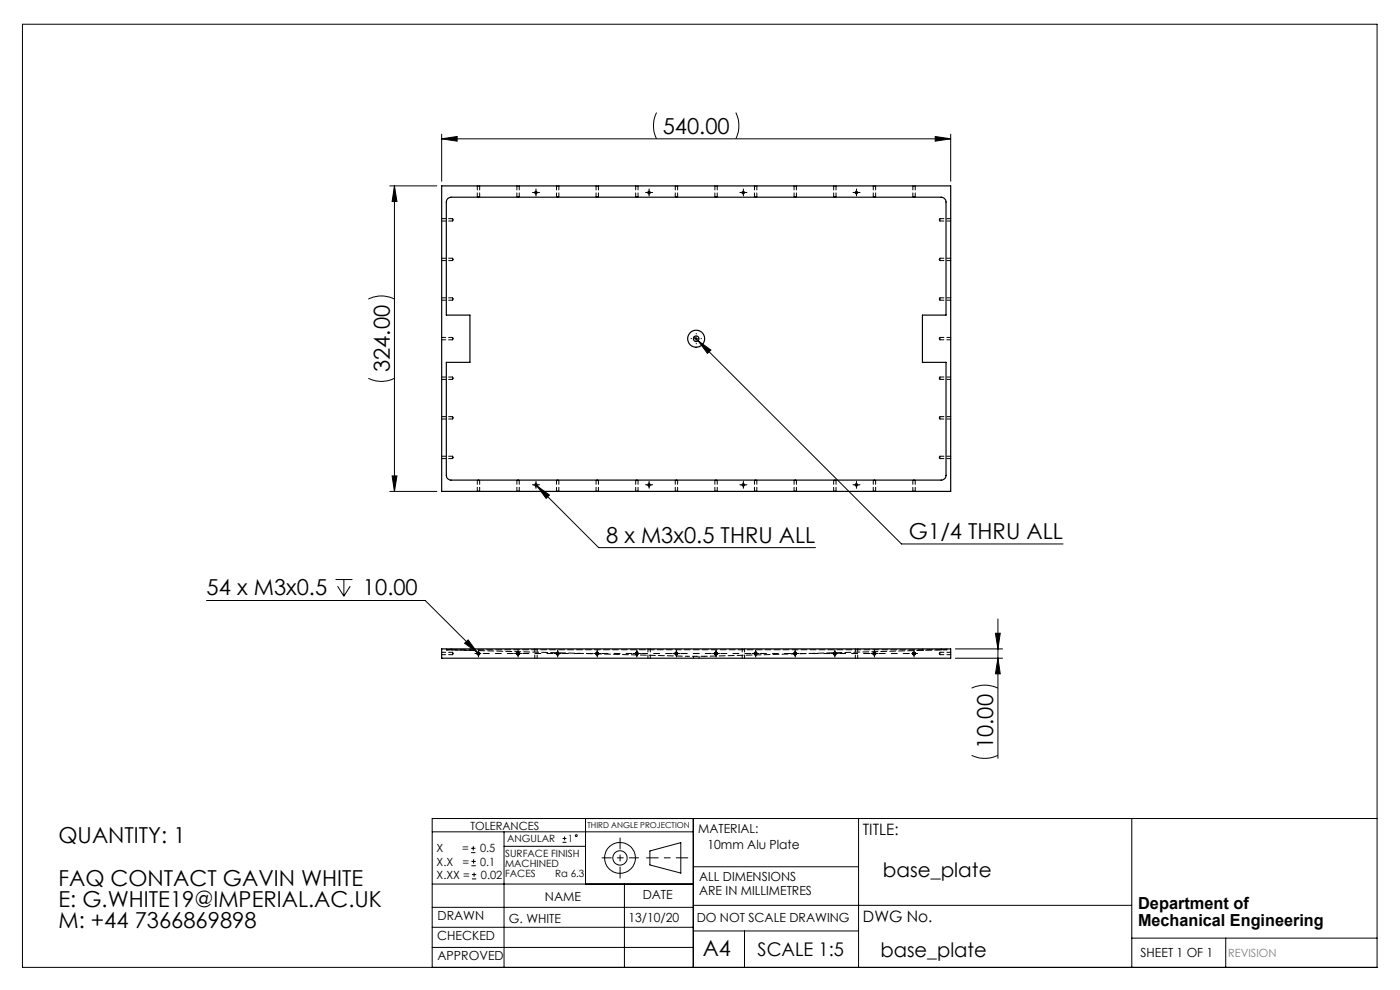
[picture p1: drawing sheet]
<svg xmlns="http://www.w3.org/2000/svg" width="297mm" height="210mm" viewBox="0 0 297 210" stroke-linecap="round" stroke-linejoin="round" font-family="sans-serif">
<g fill="none" stroke="#000" stroke-width=".21">
<path d="M4.8 5.1h287.3v200.1h-287.3zM82.7 39.4h10M83.7 39.4l.5 3.3h-1zM83.7 39.4v64.8M93.7 29.4l3.3-.4v.9zM93.7 28.5v9.9M93.7 29.4h108M139.3 23.9a6.4 6.4 0 0 0 0 5.5M156.1 23.9a6.4 6.4 0 0 1 0 5.5M198.4 29l3.3 .4-3.3 .5zM201.7 28.5v9.9M113.2 40.8h1"/>
<path d="M113.7 40.3v1M137.2 40.8h1M137.7 40.3v1M157.2 40.8h1M157.7 40.3v1M181.2 40.8h1M181.7 40.3v1M78.1 63.5a6.1 6.1 0 0 1 5.6 0M147.2 71.9h1M147.2 71.4l.9 .9M147.7 71.4v.9M148.1 72.3l2.7 2-.7 .7z"/>
<path d="M148.1 72.3l43.1 43.1h34.3M78.1 80.2a6.1 6.1 0 0 0 5.6 0M82.7 104.2h10M83.2 101h1l-.5 3.2zM113.2 102.9h1M113.5 102.7l13.5 13.5h46M113.7 102.3v1.1M113.9 103l2.7 2-.7 .7zM137.2 102.9h1M137.7 102.3v1.1M157.2 102.9h1M157.7 102.3v1.1"/>
<path d="M181.2 102.9h1M181.7 102.3v1.1M43.8 127.4h46.4l11.5 11.4M71.2 122.9h3.6M71.6 124.3l1.4 2.2M73 122.9v3.6M74.3 124.3l-1.3 2.2M98.6 136.4l.7-.7 2 2.7zM159.8 138.6h1M160.3 138.1v1M202.7 139.6h10M202.7 137.6h10"/>
<path d="M211.2 134.3h1l-.5 3.3zM211.7 139.6l.5 3.3h-1zM211.7 131.3v29.6M206.1 146a6.4 6.4 0 0 1 5.6 0M91.7 176.5h55.4M99.9 179.9h1M100.4 179.5v.9M106.9 176.5v28.7M106.9 179.5h17.3M119.3 178.7h.9M119.3 177.9h.9M119.8 177.4v.9"/>
<path d="M124.2 173.6v13.9M147.1 173.6v31.6M182.1 173.6v31.6M206.1 160.2a6.4 6.4 0 0 0 5.6 0M240.1 173.6v31.6M292.1 173.6h-200.4v31.6M91.7 196.7h55.4M91.7 192.5h55.4M91.7 187.5h55.4M99.9 180.9h1M100 183.6h.9M100 182.7h.9"/>
<path d="M100.1 186.4h.9M100.1 185.5h.9M100.5 182.3v.9M100.6 185.1v.9M132.5 187.5v17.7M137.9 180.5l6.5-1.8v6.5l-6.5-1.7zM147.1 183.9h35M147.1 197.5h35M147.1 192h93M157.9 197.5v7.7M240.1 199h52M260 199v6.2"/>
<path d="M91.7 201h55.4"/>
<circle cx="122.2" cy="177.3" r=".2"/>
<circle cx="131.5" cy="182" r="1.52"/>
<circle cx="131.5" cy="182" r="3.3"/>
</g>
<path d="M145.9 182h-8.7" fill="none" stroke="#000" stroke-width=".21" stroke-dasharray="15.2 1.3 1.3 1.3" stroke-dashoffset="12.8"/>
<path d="M131.5 177.7v8.6" fill="none" stroke="#000" stroke-width=".21" stroke-dasharray="15.2 1.3 1.3 1.3" stroke-dashoffset="12.9"/>
<path d="M127.7 182h7.8" fill="none" stroke="#000" stroke-width=".21" stroke-dasharray="15.2 1.3 1.3 1.3" stroke-dashoffset="13.3"/>
<g fill="none" stroke="#000" stroke-width=".21" stroke-dasharray="15.2 1.3 1.3 1.3">
<path d="M113.2 40.8h-.2M113.7 40.3v-.2M113.7 41.3v.3M114.2 40.8h.3M137.2 40.8h-.2M137.7 40.3v-.2M137.7 41.3v.3M138.2 40.8h.3M157.2 40.8h-.2M157.7 40.3v-.2M157.7 41.3v.3M158.2 40.8h.3"/>
<path d="M181.2 40.8h-.2M181.7 40.3v-.2M181.7 41.3v.3M182.2 40.8h.3M146.7 71.8h-.1M147.7 70.8v-.1M147.7 72.8v.1M148.7 71.8h.1M113.2 102.8h-.2M113.7 102.3v-.2M113.7 103.3v.3M114.2 102.8h.3"/>
<path d="M137.2 102.8h-.2M137.7 102.3v-.2M137.7 103.3v.3M138.2 102.8h.3M157.2 102.8h-.2M157.7 102.3v-.2M157.7 103.3v.3M158.2 102.8h.3M181.2 102.8h-.2M181.7 102.3v-.2M181.7 103.3v.3M182.2 102.8h.3"/>
<path d="M101 138.6h-.2M101.5 138.6v-.5M101.5 138.6h-.5M101.5 138.6v.5M101.5 138.6h.5M101.5 138.1v-.2M101.5 139.1v.3M109.4 138.6h-.2M109.9 138.6v-.5M109.9 138.6h-.5M109.9 138.6v.5M109.9 138.6h.5"/>
<path d="M109.9 138.1v-.2M109.9 139.1v.3M110.4 138.6h.3M117.8 138.6h-.2M118.3 138.6v-.5M118.3 138.6h-.5M118.3 138.6v.5M118.3 138.6h.5M118.3 139.1v.3M118.3 138.1v-.2M118.8 138.6h.3M126.2 138.6h-.2"/>
<path d="M126.7 138.6v-.5M126.7 138.6h-.5M126.7 138.6v.5M126.7 138.6h.5M126.7 139.1v.3M126.7 138.1v-.2M127.2 138.6h.3M134.6 138.6h-.2M135.1 138.6v-.5M135.1 138.6h-.5M135.1 138.6v.5M135.1 138.6h.5"/>
<path d="M135.1 138.1v-.2M135.1 139.1v.3M135.6 138.6h.3M143 138.6h-.2M143.5 138.6v-.5M143.5 138.6h-.5M143.5 138.6v.5M143.5 138.6h.5M143.5 138.1v-.2M143.5 139.1v.3M144 138.6h.3M151.4 138.6h-.2"/>
<path d="M151.9 138.6v-.5M151.9 138.6h-.5M151.9 138.6v.5M151.9 138.6h.5M151.9 138.1v-.2M151.9 139.1v.3M152.4 138.6h.3M159.8 138.6h-.2M160.3 138.6v-.5M160.3 138.6h-.5M160.3 138.6v.5M160.3 138.6h.5"/>
<path d="M160.3 139.1v.3M160.3 138.1v-.2M160.8 138.6h.3M168.2 138.6h-.2M168.7 138.6v-.5M168.7 138.6h-.5M168.7 138.6v.5M168.7 138.6h.5M168.7 138.1v-.2M168.7 139.1v.3M169.2 138.6h.3M176.6 138.6h-.2"/>
<path d="M177.1 138.6v-.5M177.1 138.6h-.5M177.1 138.6v.5M177.1 138.6h.5M177.1 138.1v-.2M177.1 139.1v.3M177.6 138.6h.3M185 138.6h-.2M185.5 138.6v-.5M185.5 138.6h-.5M185.5 138.6v.5M185.5 138.6h.5"/>
<path d="M185.5 139.1v.3M185.5 138.1v-.2M186 138.6h.3M193.9 138.6v-.5M193.9 138.6h-.5M193.9 138.6v.5M193.9 138.6h.5M193.9 138.1v-.2M193.9 139.1v.3M194.4 138.6h.3"/>
</g>
<path d="M102.5 138.6h6.4M110.9 138.6h6.4M119.3 138.6h6.4M127.7 138.6h6.4M136.1 138.6h6.4M144.5 138.6h6.4M152.9 138.6h6.4M161.3 138.6h6.4M169.7 138.6h6.4M178.1 138.6h6.4M186.5 138.6h6.4" fill="none" stroke="#000" stroke-width=".21" stroke-dasharray="15.2 1.3 1.3 1.3" stroke-dashoffset="13.9"/>
<g fill="#000">
<path d="M83.7 39.4l.5 3.3h-1zM83.2 101h1l-.5 3.2z"/>
<path d="M198.4 29l3.3 .4-3.3 .5zM93.7 29.4l3.3-.4v.9z"/>
<path d="M98.6 136.4l2.7 2-2-2.7zM148.1 72.3l2 2.7 .7-.7zM113.9 103l2 2.7 .7-.7z"/>
<path d="M211.7 139.6l.5 3.3h-1zM211.2 134.3h1l-.5 3.3z"/>
</g>
<g fill="none" stroke="#000" stroke-width=".25">
<path d="M93.7 39.4h108v64.8h-108zM95 42.1l.7-.3h104a1.09 1.09 0 0 1 1 1.1v23.9h-5v10.1h5v24a1.02 1.02 0 0 1-1 .9h-104a.96 .96 0 0 1-1-.9v-24h5v-10.1h-5v-23.9zM93.7 137.6h108v2h-108z"/>
<circle cx="113.7" cy="40.8" r=".25"/>
<circle cx="137.7" cy="40.8" r=".25"/>
<circle cx="157.7" cy="40.8" r=".25"/>
<circle cx="181.7" cy="40.8" r=".25"/>
<circle cx="147.7" cy="71.9" r="1.8"/>
<circle cx="147.7" cy="71.9" r=".6"/>
<circle cx="113.7" cy="102.9" r=".25"/>
<circle cx="137.7" cy="102.9" r=".25"/>
<circle cx="157.7" cy="102.9" r=".25"/>
<circle cx="181.7" cy="102.9" r=".25"/>
<circle cx="101.5" cy="138.6" r=".29"/>
<circle cx="101.5" cy="138.6" r=".25"/>
<circle cx="109.9" cy="138.6" r=".25"/>
<circle cx="109.9" cy="138.6" r=".31"/>
<circle cx="118.3" cy="138.6" r=".25"/>
<circle cx="118.3" cy="138.6" r=".31"/>
<circle cx="126.7" cy="138.6" r=".25"/>
<circle cx="126.7" cy="138.6" r=".31"/>
<circle cx="135.1" cy="138.7" r=".24"/>
<circle cx="135.1" cy="138.6" r=".31"/>
<circle cx="143.5" cy="138.7" r=".24"/>
<circle cx="143.5" cy="138.6" r=".31"/>
<circle cx="151.9" cy="138.6" r=".31"/>
<circle cx="151.9" cy="138.7" r=".26"/>
<circle cx="160.3" cy="138.6" r=".31"/>
<circle cx="160.3" cy="138.6" r=".25"/>
<circle cx="168.7" cy="138.6" r=".3"/>
<circle cx="168.7" cy="138.6" r=".25"/>
<circle cx="177.1" cy="138.6" r=".29"/>
<circle cx="177.1" cy="138.6" r=".25"/>
<circle cx="185.5" cy="138.6" r=".25"/>
<circle cx="185.5" cy="138.6" r=".31"/>
<circle cx="193.9" cy="138.6" r=".25"/>
<circle cx="193.9" cy="138.6" r=".31"/>
</g>
<g fill="none" stroke="#000" stroke-width=".21" stroke-dasharray="1.3 .6">
<path d="M101.2 39.4l.1 .1M101.3 39.5h.5M101.8 39.5v-.1M109.6 39.4l.1 .1M109.7 39.5h.5M110.2 39.5v-.1M118 39.4l.1 .1M118.1 39.5h.5M118.6 39.5v-.1M126.4 39.4l.1 .1M126.5 39.5h.5M127 39.5v-.1"/>
<path d="M134.8 39.4l.1 .1M134.9 39.5h.5M135.4 39.5v-.1M143.2 39.4l.1 .1M143.3 39.5h.5M143.8 39.5v-.1M151.6 39.4l.1 .1M151.7 39.5h.5M152.2 39.5v-.1M160 39.4l.1 .1M160.1 39.5h.5M160.6 39.5v-.1"/>
<path d="M168.4 39.4l.1 .1M168.5 39.5h.5M169 39.5v-.1M176.8 39.4l.1 .1M176.9 39.5h.5M177.4 39.5v-.1M185.2 39.4l.1 .1M185.3 39.5h.5M185.8 39.5v-.1M193.6 39.4l.1 .1M193.7 39.5h.5M194.2 39.5v-.1"/>
<path d="M96 46.9v-.5M96 55.3v-.5M96 46.9l.2-.3M96 55.3l.2-.3M96.2 46.6l-.2-.2M96.2 55l-.2-.2M101.3 41.7h.5M101.3 41.7l.2 .2M101.5 41.9l.3-.2M109.7 41.7h.5M109.7 41.7l.2 .2M109.9 41.9l.3-.2"/>
<path d="M118.1 41.7h.5M118.1 41.7l.2 .2M118.3 41.9l.3-.2M126.5 41.7h.5M126.5 41.7l.2 .2M126.7 41.9l.3-.2M134.9 41.7h.5M134.9 41.7l.2 .2M135.1 41.9l.3-.2M143.3 41.7h.5M143.3 41.7l.2 .2M143.5 41.9l.3-.2"/>
<path d="M151.7 41.7h.5M151.7 41.7l.2 .2M151.9 41.9l.3-.2M160.1 41.7h.5M160.1 41.7l.2 .2M160.3 41.9l.3-.2M168.5 41.7h.5M168.5 41.7l.2 .2M168.7 41.9l.3-.2M176.9 41.7h.5M176.9 41.7l.2 .2M177.1 41.9l.3-.2"/>
<path d="M185.3 41.7h.5M185.3 41.7l.2 .2M185.5 41.9l.3-.2M193.7 41.7h.5M193.7 41.7l.2 .2M193.9 41.9l.3-.2M199.3 46.6l.1 .3M199.3 55l.1 .3M199.4 46.4v.5M199.4 54.8v.5M199.4 46.4l-.1 .2M199.4 54.8l-.1 .2"/>
<path d="M96 63.7v-.5M96 72.1v-.5M96 63.7l.2-.3M96 72.1l.2-.3M96.2 63.4l-.2-.2M96.2 71.8l-.2-.2M199.3 63.4l.1 .3M199.3 71.8l.1 .3M199.4 63.2v.5M199.4 71.6v.5M199.4 80v.5M199.4 63.2l-.1 .2"/>
<path d="M199.4 71.6l-.1 .2M199.4 80l-.1 .2M96 80.5v-.5M96 88.9v-.5M96 97.3v-.5M96 80.5l.2-.3M96 88.9l.2-.3M96 97.3l.2-.3M96.2 80.2l-.2-.2M96.2 88.6l-.2-.2M96.2 97l-.2-.2M199.3 80.2l.1 .3"/>
<path d="M199.3 88.6l.1 .3M199.3 97l.1 .3M199.4 88.4v.5M199.4 96.8v.5M199.4 88.4l-.1 .2M199.4 96.8l-.1 .2M101.3 104.2h-.1M101.5 101.8l-.2 .1M101.8 104.2h-.5M101.8 101.9h-.5M101.8 101.9l-.3-.1M101.8 104.2h.1"/>
<path d="M109.7 104.2h-.1M109.9 101.8l-.2 .1M110.2 104.2h-.5M110.2 101.9h-.5M110.2 101.9l-.3-.1M110.2 104.2h.1M118.1 104.2h-.1M118.3 101.8l-.2 .1M118.6 104.2h-.5M118.6 101.9h-.5M118.6 101.9l-.3-.1M118.6 104.2h.1"/>
<path d="M126.5 104.2h-.1M126.7 101.8l-.2 .1M127 104.2h-.5M127 101.9h-.5M127 101.9l-.3-.1M127 104.2h.1M134.9 104.2h-.1M135.1 101.8l-.2 .1M135.4 104.2h-.5M135.4 101.9h-.5M135.4 101.9l-.3-.1M135.4 104.2h.1"/>
<path d="M143.3 104.2h-.1M143.5 101.8l-.2 .1M143.8 104.2h-.5M143.8 101.9h-.5M143.8 101.9l-.3-.1M143.8 104.2h.1M151.7 104.2h-.1M151.9 101.8l-.2 .1M152.2 104.2h-.5M152.2 101.9h-.5M152.2 101.9l-.3-.1M152.2 104.2h.1"/>
<path d="M160.1 104.2h-.1M160.3 101.8l-.2 .1M160.6 104.2h-.5M160.6 101.9h-.5M160.6 101.9l-.3-.1M160.6 104.2h.1M168.5 104.2h-.1M168.7 101.8l-.2 .1M169 104.2h-.5M169 101.9h-.5M169 101.9l-.3-.1M169 104.2h.1"/>
<path d="M176.9 104.2h-.1M177.1 101.8l-.2 .1M177.4 104.2h-.5M177.4 101.9h-.5M177.4 101.9l-.3-.1M177.4 104.2h.1M185.3 104.2h-.1M185.5 101.8l-.2 .1M185.8 104.2h-.5M185.8 101.9h-.5M185.8 101.9l-.3-.1M185.8 104.2h.1"/>
<path d="M193.7 104.2h-.1M193.9 101.8l-.2 .1M194.2 104.2h-.5M194.2 101.9h-.5M194.2 101.9l-.3-.1M194.2 104.2h.1M94.7 137.8l5 .2M94.7 137.8v-.2M94.7 137.8h.1M95.7 137.8v-.2M96 138.6v-.2M96 138.9v-.3"/>
<path d="M96 138.9l.2-.3M96.2 138.6l-.2-.2M99.7 138h.1M99.7 138v-.4M147.1 139.2v.4M148.3 139.6v-.4M195.7 138h.1M195.7 138v-.4M199.3 138.6l.1 .3M199.4 138.4v.5M199.4 138.4l-.1 .2M199.7 137.8v-.2"/>
<path d="M200.7 137.8h.1M200.7 137.8v-.2"/>
</g>
<g fill="none" stroke="#000" stroke-width=".21" stroke-dasharray="1.3 .6" stroke-dashoffset=".5">
<path d="M101.3 39.5v2.2M109.7 39.5v2.2M118.1 39.5v2.2M126.5 39.5v2.2M134.9 39.5v2.2M143.3 39.5v2.2M151.7 39.5v2.2M160.1 39.5v2.2M168.5 39.5v2.2M176.9 39.5v2.2M185.3 39.5v2.2M193.7 39.5v2.2"/>
<path d="M101.8 41.7v-2.2M110.2 41.7v-2.2M118.6 41.7v-2.2M127 41.7v-2.2M135.4 41.7v-2.2M143.8 41.7v-2.2M152.2 41.7v-2.2M160.6 41.7v-2.2M169 41.7v-2.2M177.4 41.7v-2.2M185.8 41.7v-2.2M194.2 41.7v-2.2"/>
<path d="M101.3 101.9v2.3M101.8 104.2v-2.3M109.7 101.9v2.3M110.2 104.2v-2.3M118.1 101.9v2.3M118.6 104.2v-2.3M126.5 101.9v2.3M127 104.2v-2.3M134.9 101.9v2.3M135.4 104.2v-2.3M143.3 101.9v2.3M143.8 104.2v-2.3"/>
<path d="M151.7 101.9v2.3M152.2 104.2v-2.3M160.1 101.9v2.3M160.6 104.2v-2.3M168.5 101.9v2.3M169 104.2v-2.3M176.9 101.9v2.3M177.4 104.2v-2.3M185.3 101.9v2.3M185.8 104.2v-2.3M193.7 101.9v2.3M194.2 104.2v-2.3"/>
<path d="M94.7 137.8h1M199.7 137.8h1"/>
</g>
<path d="M95.7 137.8h104" fill="none" stroke="#000" stroke-width=".21" stroke-dasharray="1.3 .6" stroke-dashoffset=".1"/>
<path d="M145.9 139.2h1.8M147.7 139.2h1.8" fill="none" stroke="#000" stroke-width=".21" stroke-dasharray="1.3 .6" stroke-dashoffset=".9"/>
<path d="M113.5 137.6v2M114 139.6v-2M137.5 137.6v2M138 139.6v-2M157.5 137.6v2M158 139.6v-2M181.5 137.6v2M182 139.6v-2" fill="none" stroke="#000" stroke-width=".21" stroke-dasharray="1.3 .6" stroke-dashoffset=".6"/>
<path d="M94.7 137.8l51.2 1.4M149.5 139.2l51.2-1.4" fill="none" stroke="#000" stroke-width=".21" stroke-dasharray="1.3 .6" stroke-dashoffset=".7"/>
<g fill="none" stroke="#000" stroke-width=".21" stroke-dasharray="1.3 .6" stroke-dashoffset=".4">
<path d="M93.7 46.9h2.3M93.7 55.3h2.3M96 46.4h-2.3M96 54.8h-2.3M199.4 46.9h2.3M199.4 55.3h2.3M201.7 46.4h-2.3M201.7 54.8h-2.3M93.7 63.7h2.3M93.7 72.1h2.3M96 63.2h-2.3M96 71.6h-2.3"/>
<path d="M96 80h-2.3M199.4 63.7h2.3M199.4 72.1h2.3M201.7 63.2h-2.3M201.7 71.6h-2.3M201.7 80h-2.3M93.7 80.5h2.3M93.7 88.9h2.3M93.7 97.3h2.3M96 88.4h-2.3M96 96.8h-2.3M199.4 80.5h2.3"/>
<path d="M199.4 88.9h2.3M199.4 97.3h2.3M201.7 88.4h-2.3M201.7 96.8h-2.3M93.7 138.9h2.3M96 138.4h-2.3M199.4 138.9h2.3M201.7 138.4h-2.3"/>
</g>
<g font-size="4.7">
<text x="140.6" y="28.4">540.00</text>
<text x="82.7" y="78.9" transform="rotate(-90 82.7 78.9)">324.00</text>
<text x="128.6" y="115.1">8 x M3x0.5 THRU ALL</text>
<text x="192.8" y="114.4">G1/4 THRU ALL</text>
<text x="43.8" y="126.3">54 x M3x0.5</text>
<text x="77" y="126.3">10.00</text>
<text x="210.7" y="158.9" transform="rotate(-90 210.7 158.9)">10.00</text>
<text x="12.4" y="178.8">QUANTITY: 1</text>
<text x="12.4" y="187.9">FAQ CONTACT GAVIN WHITE</text>
<text x="12.4" y="192.4">E: G.WHITE19@IMPERIAL.AC.UK</text>
<text x="12.4" y="196.9">M: +44 7366869898</text>
<text x="149.1" y="202.9">A4</text>
</g>
<g font-size="4.2">
<text x="187.3" y="186">base_plate</text>
<text x="186.8" y="203">base_plate</text>
</g>
<text font-size="4" x="160.7" y="202.8">SCALE 1:5</text>
<g font-size="3.5">
<text x="241.4" y="192.8">Department of</text>
<text x="241.4" y="196.3">Mechanical Engineering</text>
</g>
<g font-size="3.3">
<text x="183" y="177.2">TITLE:</text>
<text x="183.1" y="195.7">DWG No.</text>
</g>
<g font-size="2.7">
<text x="148.1" y="176.7">MATERIAL:</text>
<text x="150.1" y="180.1">10mm Alu Plate</text>
<text x="115.6" y="191">NAME</text>
<text x="136.3" y="190.8">DATE</text>
<text x="148.3" y="186.8">ALL DIMENSIONS</text>
<text x="148.3" y="189.8">ARE IN MILLIMETRES</text>
<text x="92.8" y="195.2">DRAWN</text>
<text x="107.9" y="195.7">G. WHITE</text>
<text x="133.3" y="195.6">13/10/20</text>
<text x="147.8" y="195.7">DO NOT SCALE DRAWING</text>
<text x="92.8" y="199.3">CHECKED</text>
<text x="92.8" y="203.6">APPROVED</text>
<text x="242" y="203">SHEET 1 OF 1</text>
</g>
<g font-size="2.4">
<text x="99.8" y="176">TOLERANCES</text>
<text x="92.6" y="180.8">X</text>
<text x="92.6" y="183.6">X.X</text>
<text x="98" y="180.8">=</text>
<text x="98.1" y="183.6">=</text>
<text x="101.8" y="180.8">0.5</text>
<text x="101.9" y="183.6">0.1</text>
<text x="92.6" y="186.4">X.XX =</text>
<text x="102" y="186.4">0.02</text>
</g>
<text font-size="2.4" fill="#808080" x="260.6" y="203">REVISION</text>
<g font-size="2.1">
<text x="107.6" y="178.6">ANGULAR</text>
<text x="120.5" y="178.6">1</text>
<text x="107.2" y="181.8">SURFACE FINISH</text>
<text x="107.2" y="183.9">MACHINED</text>
<text x="107.2" y="186">FACES</text>
<text x="117.8" y="186">Ra 6.3</text>
</g>
<text font-size="1.7" x="124.6" y="175.7">THIRD ANGLE PROJECTION</text>
</svg>
